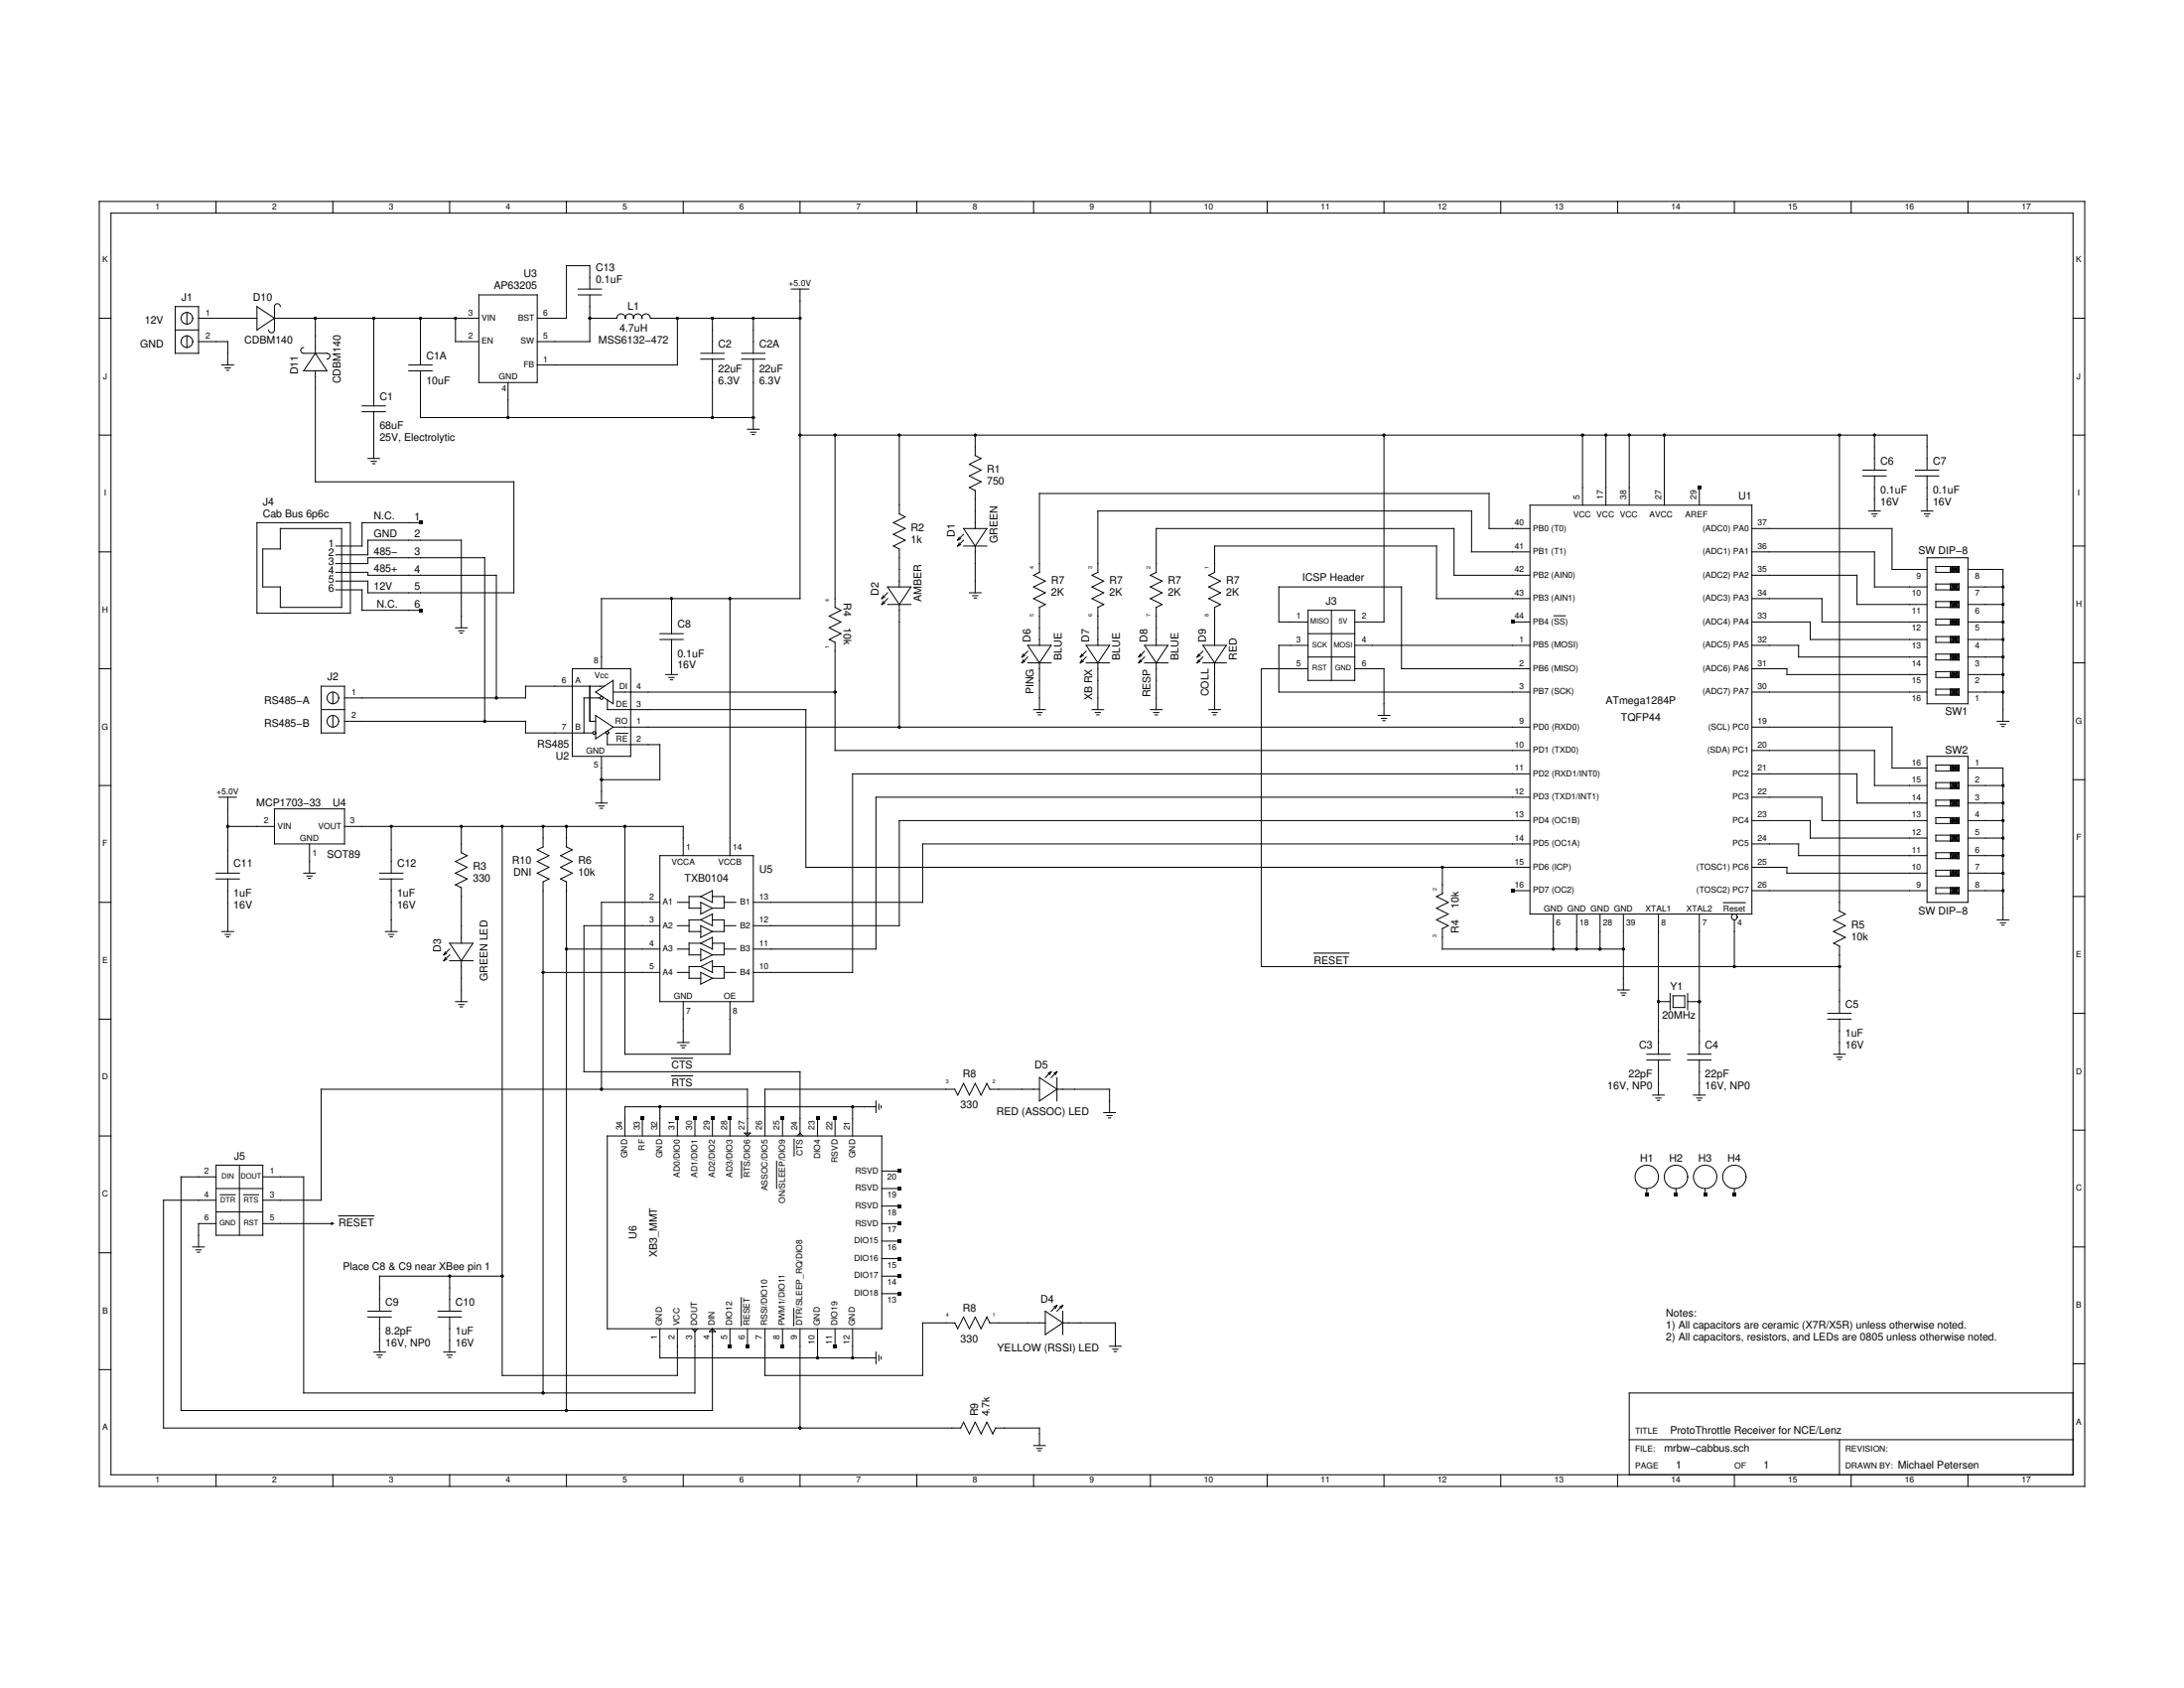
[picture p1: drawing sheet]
<svg xmlns="http://www.w3.org/2000/svg" width="279mm" height="216mm" viewBox="0 0 279 216" stroke-linecap="round" stroke-linejoin="round" font-family="sans-serif">
<g fill="none" stroke="#000" stroke-width=".13">
<path d="M12.7 25.8h254v164.3h-254zM14.2 27.3h251v161.3h-251zM22.4 39.2h3v6h-3zM23.9 40v1.5M27.6 25.8v1.5M32.9 39.2l2.2 1.5-2.2 1.5zM35.9 39.2a.37 .37 0 0 0-.4-.4 .37 .37 0 0 0-.4 .4v3a.37 .37 0 0 1-.4 .4 .37 .37 0 0 1-.3-.4M42.6 25.8v1.5M57.5 25.8v1.5M61.3 37.7h7.4v11.2h-7.4zM72.5 25.8v1.5M74 37h2.9"/>
<path d="M74 37.7h2.9M75.5 37v-3h-3v6.7h-3.8M75.5 37.7v6h-6.8M87.4 25.8v1.5M101.2 37h2.3M102.3 37v39.6h-25.4v8.9M102.3 25.8v1.5M117.3 25.8v1.5M132.2 25.8v1.5M147.2 25.8v1.5M162.1 25.8v1.5M177.1 25.8v1.5"/>
<path d="M192 25.8v1.5M206.9 25.8v1.5M221.9 25.8v1.5M236.8 25.8v1.5M251.8 25.8v1.5M12.7 55.6h1.5M12.7 40.7h1.5M22.4 42.2h3M23.9 42.9v1.5M25.4 40.7h7.5M25.4 43.7h3.7v3M28.4 46.7h1.5"/>
<path d="M28.8 47.1h.7M29 47.4h.3M35.1 40.7h26.2M38.8 44.4a.37 .37 0 0 0-.3 .4 .37 .37 0 0 0 .3 .4h3a.37 .37 0 0 1 .4 .4 .37 .37 0 0 1-.4 .3M40.3 47.4v14.2h25.4v14.2h-18.6v-1.5h-4.1M40.3 40.7v4.5M40.3 45.2l1.5 2.2h-3zM46.3 51.9h3M46.3 52.7h3M47.1 58.6h1.5M47.5 59h.6M47.7 59.3h.3"/>
<path d="M47.8 40.7v11.2M47.8 52.7v5.9M52.3 46.7h3M52.3 47.4h3M53.8 47.4v6h42.6M53.8 40.7v6M58.3 40.7v3h3M65 48.9v4.5M75.5 40.7h3.4a.55 .55 0 0 1 .6-.6 .55 .55 0 0 1 .5 .6 .53 .53 0 0 1 .5-.6 .53 .53 0 0 1 .6 .6 .53 .53 0 0 1 .5-.6 .53 .53 0 0 1 .5 .6 .55 .55 0 0 1 .5-.6 .55 .55 0 0 1 .6 .6h19.1M86.7 40.7v6h-18M89.6 45.2h3M89.6 45.9h3"/>
<path d="M91.1 40.7v4.5M91.1 45.9v7.5M94.9 45.2h3M94.9 45.9h3M95.6 54.9h1.5M96 55.3h.7M96.2 55.6h.3M96.4 40.7v4.5M96.4 45.9v9M102.3 55.6h144.2v4.5M106.8 55.6v22.1l.8 .4-1.5 .7 1.5 .8-1.5 .7 1.5 .7-1.5 .8 .7 .4v13.8h88.9M115 55.6v10.1l.8 .4-1.5 .8 1.5 .7-1.5 .7 1.5 .8-1.5 .7 .7 .4"/>
<path d="M124.8 55.6v2.7l.7 .3-1.5 .8 1.5 .7-1.5 .8 1.5 .7-1.5 .8 .8 .3v4.9M177.1 55.6v24h-3.8M202.5 55.6v9M205.4 55.6v9M208.4 55.6v9M212.9 55.6v9M235.3 55.6v60.9l.8 .4-1.5 .8 1.5 .7-1.5 .7 1.5 .8-1.5 .7 .7 .4M239.8 55.6v4.5M265.2 55.6h1.5M265.2 40.7h1.5M12.7 70.6h1.5M32.9 66.9h11.9v11.5h-11.9z"/>
<path d="M35.9 67.6h7.8v10.1h-7.8v-2.6h-2.3v-4.9h2.3zM43 71h4.1v-1.9h11.9v11.2M43 73.2h4.1v.4h16.4v15.7M43 72.1h4.1v-.8h14.9v21M43 75.4h3.3v2.7h7.5M53.8 66.9h-7.5v2.9h-3.3M85.9 76.6v4.4M93.4 76.6v32.8M113 76.9l-.2 .4M113 76.2l-.2 .4M113.2 77.1l-.4 .2M113.2 76.4l-.4 .2"/>
<path d="M113.6 75.1h2.9l-1.5 2.2zM113.6 77.3h2.9M113.6 75.8l-.8 .8M113.6 76.6l-.8 .7M115 70.2v4.9M115 77.3v15.7M122.7 69.5l-.2 .3M122.7 68.7l-.2 .4M122.9 69.7l-.4 .1M122.9 68.9l-.4 .2M123.3 69.8h3M123.3 67.6h3l-1.5 2.2z"/>
<path d="M123.3 68.3l-.8 .8M123.3 69.1l-.8 .7M124 75.8h1.5M124.4 76.2h.7M124.6 76.5h.3M124.8 69.8v6M132.2 73.6l1.5 .7-1.5 .8 1.5 .7-1.5 .8 1.5 .7-.7 .4v4.8M139.7 73.6l1.5 .7-1.5 .8 1.5 .7-1.5 .8 1.5 .7-.8 .4v4.8M147.2 73.6l1.5 .7-1.5 .8 1.5 .7-1.5 .8 1.5 .7-.8 .4v4.8M154.6 73.6l.8-.4v-3.4h28.4v6.8h11.9M154.6 73.6l1.5 .7-1.5 .8 1.5 .7-1.5 .8 1.5 .7-.7 .4v4.8M167.3 79.6h-3.7v-4.5h15.7v10.4h16.4"/>
<path d="M167.3 78.1h6v8.9h-6zM170.3 78.1v8.9M193.5 79.6h2.2M195.7 70.6h-7.4v-5.2h-47.9v7.8l-.7 .4M195.7 73.6h-9.7v-6h-38.1v5.6l-.7 .4M195.7 67.6h-5.2v-4.5h-57.5v10.1l-.8 .4M195.7 64.6h28.4v52.3h-28.4zM198.8 78.8h1.4M217.4 62.4v2.2M224.1 70.6h15.7v4.5h6.7M224.1 73.6h13.5v3.7h8.9M224.1 76.6h9v3h13.4"/>
<path d="M224.1 79.6h7.5v2.2h14.9M224.1 67.6h17.9v5.2h4.5M238.3 60.1h3M238.3 60.9h3M239.1 65.4h1.5M239.5 65.7h.6M239.7 66h.3M239.8 60.9v4.5M245 60.1h3M245 60.9h3M245.8 65.4h1.5M246.2 65.7h.7"/>
<path d="M246.4 66h.3M246.5 71.3h5.3v18.7h-5.3zM246.5 60.9v4.5M249.5 75.1h1.1M249.5 77.3h1.1M249.5 79.6h1.1M249.5 72.8h1.1M249.5 79.4l1.1 .3M249.5 77.1l1.1 .4M249.5 74.9l1.1 .4M249.5 72.6l1.1 .4M249.7 79.2l.8 .7"/>
<path d="M249.7 76.9l.8 .8M249.7 74.7l.8 .7M249.7 72.5l.8 .7M249.9 79.2l.4 .7M249.9 76.9l.4 .8M249.9 74.7l.4 .7M249.9 72.5l.4 .7M250.1 72.5v.7M250.1 74.7v.7M250.1 76.9v.8M250.1 79.2v.7M250.3 79.2l-.4 .7"/>
<path d="M250.3 76.9l-.4 .8M250.3 74.7l-.4 .7M250.3 72.5l-.4 .7M250.5 79.2l-.8 .7M250.5 76.9l-.8 .8M250.5 74.7l-.8 .7M250.5 72.5l-.8 .7M250.6 76.9h-2.9v.8h2.9M250.6 72.5h-2.9v.7h2.9M250.6 74.7h-2.9v.7h2.9M250.6 72.5v.7M250.6 74.7v.7"/>
<path d="M250.6 76.9v.8M250.6 79.2v.7M250.6 79.2h-2.9v.7h2.9M250.6 72.5l-1.1 .7v-.7l1.1 .7M250.6 74.7l-1.1 .7v-.7l1.1 .7M250.6 76.9l-1.1 .8v-.8l1.1 .8M250.6 79.2l-1.1 .7v-.7l1.1 .7M250.6 79.4l-1.1 .3M250.6 77.1l-1.1 .4M250.6 74.9l-1.1 .4M250.6 72.6l-1.1 .4M251.8 75.1h4.4"/>
<path d="M251.8 77.3h4.4M251.8 79.6h4.4M251.8 72.8h4.4v19.5M265.2 69.8h1.5M12.7 85.5h1.5M41.1 87.8h3v5.9h-3zM41.1 90.8h3M42.6 88.5v1.5M42.6 91.5v1.5M44.1 92.3h23.1v1.4h8.6M58.3 80.3h1.5M58.7 80.7h.7"/>
<path d="M58.9 81h.3M73.2 85.5h7.5v11.2h-7.5zM75.5 87.8v4.5h.7M76.2 88.5l2.2-1.5v3zM76.2 91.5l2.2 1.5-2.2 1.5zM76.8 89.3h-2.1v4.4M76.9 96.7v6M77.3 87.8h-10.1v1.5h-23.1M77.7 93.9v1.3h6.7v4.5h-7.5M77.7 89.5v1.3h25.4v20.1h92.6M78.4 88.5h28.4M78.4 93h117.3"/>
<path d="M78.8 93.8h1.5M84.4 81h3M84.4 81.8h3M85.2 86.3h1.5M85.6 86.7h.6M85.8 87h.3M85.9 81.8v4.5M130.9 84.4l-.2 .4M130.9 83.7l-.2 .3M131.1 84.6l-.4 .2M131.1 83.8l-.4 .2M131.5 82.5h3l-1.5 2.3z"/>
<path d="M131.5 84.8h3M131.5 83.3l-.8 .7M131.5 84l-.8 .8M132.2 90.8h1.5M132.6 91.1h.7M132.8 91.4h.3M133 84.8v6M138.4 84.4l-.2 .4M138.4 83.7l-.2 .3M138.6 84.6l-.4 .2M138.6 83.8l-.4 .2M139 82.5h2.9l-1.5 2.3z"/>
<path d="M139 84.8h2.9M139 83.3l-.8 .7M139 84l-.8 .8M139.7 90.8h1.5M140.1 91.1h.7M140.3 91.4h.3M140.4 84.8v6M145.9 84.4l-.2 .4M145.9 83.7l-.2 .3M146.1 84.6l-.4 .2M146.1 83.8l-.4 .2M146.4 82.5h3l-1.5 2.3z"/>
<path d="M146.4 84.8h3M146.4 83.3l-.7 .7M146.4 84l-.7 .8M147.2 90.8h1.5M147.6 91.1h.7M147.8 91.4h.3M147.9 84.8v6M153.3 84.4l-.2 .4M153.3 83.7l-.2 .3M153.5 84.6l-.4 .2M153.5 83.8l-.4 .2M153.9 82.5h3l-1.5 2.3z"/>
<path d="M153.9 84.8h3M153.9 83.3l-.8 .7M153.9 84l-.8 .8M154.6 90.8h1.5M155.1 91.1h.6M155.2 91.4h.3M155.4 84.8v6M167.3 82.5h-3.7v6h32.1M167.3 85.5h-5.9v38.1h73.9M167.3 81h6M167.3 84h6M173.3 85.5h3.8v6"/>
<path d="M173.3 82.5h22.4M176.3 91.5h1.5M176.7 91.9h.7M176.9 92.2h.3M195.7 99h-86.6v25.4h-12.7M224.1 88.5h22.4M224.1 93h17.9v5.2h4.5M224.1 85.5h4.5v.8h17.9M224.1 96h15.7v4.5h6.7M224.1 99h13.5v3.7h8.9M224.1 82.5h6v1.5h16.4M246.5 96.7h5.3v18.7h-5.3z"/>
<path d="M249.5 88.5h1.1M249.5 81.8h1.1M249.5 86.3h1.1M249.5 84h1.1M249.5 88.3l1.1 .4M249.5 86.1l1.1 .4M249.5 83.8l1.1 .4M249.5 81.6l1.1 .4M249.5 98.2h1.1M249.5 98l1.1 .4M249.7 88.1l.8 .8M249.7 85.9l.8 .8"/>
<path d="M249.7 83.7l.8 .7M249.7 81.4l.8 .8M249.7 97.9l.8 .7M249.9 88.1l.4 .8M249.9 85.9l.4 .8M249.9 83.7l.4 .7M249.9 81.4l.4 .8M249.9 97.9l.4 .7M250.1 81.4v.8M250.1 83.7v.7M250.1 85.9v.8M250.1 88.1v.8"/>
<path d="M250.1 97.9v.7M250.3 88.1l-.4 .8M250.3 85.9l-.4 .8M250.3 83.7l-.4 .7M250.3 81.4l-.4 .8M250.3 97.9l-.4 .7M250.5 88.1l-.8 .8M250.5 85.9l-.8 .8M250.5 83.7l-.8 .7M250.5 81.4l-.8 .8M250.5 97.9l-.8 .7M250.6 85.9h-2.9v.8h2.9"/>
<path d="M250.6 88.1h-2.9v.8h2.9M250.6 81.4v.8M250.6 83.7v.7M250.6 85.9v.8M250.6 88.1v.8M250.6 97.9v.7M250.6 81.4h-2.9v.8h2.9M250.6 83.7h-2.9v.7h2.9M250.6 97.9h-2.9v.7h2.9M250.6 81.4l-1.1 .8v-.8l1.1 .8M250.6 83.7l-1.1 .7v-.7l1.1 .7M250.6 85.9l-1.1 .8v-.8l1.1 .8"/>
<path d="M250.6 88.1l-1.1 .8v-.8l1.1 .8M250.6 97.9l-1.1 .7v-.7l1.1 .7M250.6 88.3l-1.1 .4M250.6 86.1l-1.1 .4M250.6 83.8l-1.1 .4M250.6 81.6l-1.1 .4M250.6 98l-1.1 .4M251.8 88.5h4.4M251.8 81.8h4.4M251.8 86.3h4.4M251.8 98.2h4.4v19.5M251.8 84h4.4"/>
<path d="M255.5 92.3h1.5M255.9 92.6h.7M256.1 92.9h.3M265.2 99.7h1.5M265.2 84.8h1.5M12.7 100.5h1.5M12.7 115.4h1.5M27.6 111.7h3M27.6 112.4h3M28 102h2.3M28.4 119.1h1.5M28.8 119.5h.7"/>
<path d="M29 119.8h.3M29.1 105.7h6M29.1 102v9.7M29.1 112.4v6.7M35.1 103.5h9v4.4h-9zM38.8 111.7h1.5M39.3 112.1h.6M39.4 112.4h.3M39.6 107.9v3.8M44.1 105.7h43.3v3.7M48.6 111.7h2.9M48.6 112.4h2.9"/>
<path d="M49.3 119.1h1.5M49.7 119.5h.7M49.9 119.8h.3M50.1 105.7v6M50.1 112.4v6.7M59 105.7v3.4l.8 .3-1.5 .8 1.5 .7-1.5 .8 1.5 .7-1.5 .8 .7 .3v7.1M64.2 105.7v70.2h22.5v-6M69.5 105.7v2.6l-.8 .4 1.5 .7-1.5 .8 1.5 .7-1.5 .8 1.5 .7-.7 .4M69.5 112.8v65.4M72.5 105.7v2.6l.7 .4-1.5 .7 1.5 .8-1.5 .7 1.5 .8-1.5 .7 .8 .4M72.5 112.8v67.6M76.2 102.7h1.5"/>
<path d="M76.6 103.1h.7M76.8 103.4h.3M79.9 105.7v29.1h13.5v-6.7M84.4 115.4h-7.5v23.9M84.4 118.4h-9.7v18.7h27.6v8.2M84.4 109.4h12v18.7h-12zM86.7 115.4h1.5M86.7 118.4h1.5M89.6 117.7h-1.4v1.4h1.4M89.6 114.7h-1.4v1.5h1.4M89.6 115.4l1.5 .8-1.5 .7zM89.6 118.4l1.5 .7-1.5 .8z"/>
<path d="M89.6 114.7l1.5-.8v1.5zM89.6 117.7l1.5-.8v1.5zM91.1 117.7h1.5v1.4h-1.5M91.1 114.7h1.5v1.5h-1.5M92.6 115.4h1.5M92.6 118.4h1.5M184.5 110.9v3.4l-.7 .4 1.5 .7-1.5 .8 1.5 .7-1.5 .8 1.5 .7-.8 .4v2.6h23.2M193.5 113.9h2.2M195.7 102h-83.6v19.4h-15.7M195.7 105h-80.7v13.4h-18.6M195.7 107.9h-77.7v7.5h-21.6M198.7 116.9v4.5"/>
<path d="M201.7 116.9v4.5M204.7 116.9v4.5M207.7 116.9v9.7M212.2 116.9v17.9M217.4 116.9v17.9M220.5 115.5h2.8M221.9 117.7v5.9M224.1 110.9h4.5v.8h17.9M224.1 102h9v3h13.4M224.1 105h7.5v2.2h14.9M224.1 107.9h6v1.5h16.4M224.1 113.9h22.4"/>
<path d="M249.5 102.7h1.1M249.5 100.5h1.1M249.5 105h1.1M249.5 111.7h1.1M249.5 109.4h1.1M249.5 113.9h1.1M249.5 107.2h1.1M249.5 100.3l1.1 .4M249.5 102.5l1.1 .4M249.5 104.8l1.1 .3M249.5 107l1.1 .4M249.5 109.2l1.1 .4"/>
<path d="M249.5 111.5l1.1 .4M249.5 113.7l1.1 .4M249.7 100.1l.8 .7M249.7 102.3l.8 .8M249.7 104.6l.8 .7M249.7 106.8l.8 .8M249.7 109.1l.8 .7M249.7 111.3l.8 .8M249.7 113.5l.8 .8M249.9 100.1l.4 .7M249.9 102.3l.4 .8M249.9 104.6l.4 .7"/>
<path d="M249.9 106.8l.4 .8M249.9 109.1l.4 .7M249.9 111.3l.4 .8M249.9 113.5l.4 .8M250.1 100.1v.7M250.1 102.3v.8M250.1 104.6v.7M250.1 106.8v.8M250.1 109.1v.7M250.1 111.3v.8M250.1 113.5v.8M250.3 100.1l-.4 .7"/>
<path d="M250.3 102.3l-.4 .8M250.3 104.6l-.4 .7M250.3 106.8l-.4 .8M250.3 109.1l-.4 .7M250.3 111.3l-.4 .8M250.3 113.5l-.4 .8M250.5 100.1l-.8 .7M250.5 102.3l-.8 .8M250.5 104.6l-.8 .7M250.5 106.8l-.8 .8M250.5 109.1l-.8 .7M250.5 111.3l-.8 .8"/>
<path d="M250.5 113.5l-.8 .8M250.6 102.3h-2.9v.8h2.9M250.6 111.3h-2.9v.8h2.9M250.6 100.1v.7M250.6 102.3v.8M250.6 104.6v.7M250.6 106.8v.8M250.6 109.1v.7M250.6 111.3v.8M250.6 113.5v.8M250.6 100.1h-2.9v.7h2.9M250.6 104.6h-2.9v.7h2.9"/>
<path d="M250.6 106.8h-2.9v.8h2.9M250.6 109.1h-2.9v.7h2.9M250.6 113.5h-2.9v.8h2.9M250.6 100.1l-1.1 .7v-.7l1.1 .7M250.6 102.3l-1.1 .8v-.8l1.1 .8M250.6 104.6l-1.1 .7v-.7l1.1 .7M250.6 106.8l-1.1 .8v-.8l1.1 .8M250.6 109.1l-1.1 .7v-.7l1.1 .7M250.6 111.3l-1.1 .8v-.8l1.1 .8M250.6 113.5l-1.1 .8v-.8l1.1 .8M250.6 100.3l-1.1 .4M250.6 102.5l-1.1 .4"/>
<path d="M250.6 104.8l-1.1 .3M250.6 107l-1.1 .4M250.6 109.2l-1.1 .4M250.6 111.5l-1.1 .4M250.6 113.7l-1.1 .4M251.8 102.7h4.4M251.8 100.5h4.4M251.8 105h4.4M251.8 111.7h4.4M251.8 109.4h4.4M251.8 113.9h4.4M251.8 107.2h4.4"/>
<path d="M255.5 117.7h1.5M255.9 118h.7M256.1 118.3h.3M265.2 114.7h1.5M12.7 130.4h1.5M57 122.5l-.2 .4M57 121.8l-.2 .3M57.2 122.7l-.4 .2M57.2 121.9l-.4 .2M57.5 120.6h3l-1.5 2.3zM57.5 122.9h3M57.5 121.4l-.7 .7"/>
<path d="M57.5 122.1l-.7 .8M58.3 128.1h1.5M58.7 128.5h.7M58.9 128.8h.3M59 122.9v5.2M69.5 124.4h14.9M72.5 121.4h11.9M85.9 135.4h2.7M85.9 137.6h2.7M86.7 121.4h1.5M86.7 133.3h1.5M86.7 124.4h1.5"/>
<path d="M87.1 133.7h.6M87.3 134h.3M87.4 128.1v5.2M89.6 123.6h-1.4v1.5h1.4M89.6 120.6h-1.4v1.5h1.4M89.6 121.4l1.5 .7-1.5 .8zM89.6 124.4l1.5 .7-1.5 .8zM89.6 120.6l1.5-.7v1.5zM89.6 123.6l1.5-.7v1.5zM91.1 123.6h1.5v1.5h-1.5M91.1 120.6h1.5v1.5h-1.5M92.6 121.4h1.5"/>
<path d="M92.6 124.4h1.5M133 137.8l2.2 1.5-2.2 1.5zM133 139.3h-6.4l-.3-.7-.8 1.5-.7-1.5-.8 1.5-.7-1.5-.8 1.5-.4-.8h-24.2v6M134.5 137.1l-.8 .7M134.5 137.1l-.2 .4M134.5 137.1l-.4 .2M135.2 137.8v3M135.2 139.3h6.7v3M135.2 137.1l-.7 .7M135.2 137.1l-.2 .4M135.2 137.1l-.4 .2M168.1 121.9h4.5"/>
<path d="M206.9 126.6h1.5M207.3 127h.7M207.5 127.3h.3M210.7 134.8h3M210.7 135.6h3M212.2 128.1h1.5M212.2 135.6v4.5M213.7 127.1v2.1M214 127.4h1.5v1.5h-1.5zM215.9 128.1h1.5M215.9 127.1v2.1M215.9 134.8h3"/>
<path d="M215.9 135.6h3M217.4 135.6v4.5M233.8 129.6h3M233.8 130.4h3M234.6 134.8h1.5M235 135.2h.7M235.2 135.5h.3M235.3 121v8.6M235.3 130.4v4.4M265.2 129.6h1.5M12.7 145.3h1.5M24.7 159.5h1.4"/>
<path d="M25.1 159.9h.6M27.6 150.5h-4.4v29.9h67.9v-10.5M27.6 149h6v9h-6zM27.6 156.5h-2.2v3M27.6 152h6M27.6 153.5h-6.7v29.1h102l.4-.7 .7 1.5 .8-1.5 .7 1.5 .8-1.5 .7 1.5 .4-.8M27.6 155h6M28.2 152.8h1.9M30.6 149v9M31.2 152.8h1.9M33.6 150.5h5.2v27.7h50.1v-8.3M33.6 156.5h9"/>
<path d="M43.3 155.5h4.5M77.7 145.3h35.1v24.6h-35.1zM82.2 143.1v2.2M84.4 141.6v3.7M86.7 143.1v2.2M88.9 143.1v2.2M91.1 143.1v2.2M93.4 143.1v2.2M94.9 148.5v2.2M95.3 144.9h.7l-.4 .4zM95.6 145.3v-6h-54.5v14.2h-7.5M99.3 148.5v3.5"/>
<path d="M100.1 143.1v2.2M101.6 145.7v2.2M102 145.3l.3-.4 .4 .4M104.6 143.1v2.2M106.8 143.1v2.2M109.1 141.6v3.7M112.1 140.8v1.5M112.1 141.6h-32.2v3.7M112.4 141.2v.7M112.7 141.4v.3M112.8 158.7h2.2M112.8 156.5h2.2"/>
<path d="M112.8 154.3h2.2M112.8 152h2.2M112.8 149.8h2.2M141.2 142.3h1.5M141.6 142.7h.7M141.8 143h.3M210.7 152v.8M211.4 140.1h1.5M211.8 140.4h.7M212 140.7h.3M214.4 152v.8M216.6 140.1h1.5"/>
<path d="M217.1 140.4h.6M217.2 140.7h.3M218.1 152v.8M221.9 152v.8M265.2 144.5h1.5M265.2 159.5h1.5M12.7 160.2h1.5M12.7 175.2h1.5M25.3 160.2h.2M47.1 167.7h3M47.1 168.5h3M47.8 172.9h1.5"/>
<path d="M48.2 173.3h.7M48.4 173.6h.3M48.6 168.5v4.4M56 167.7h3M56 168.5h3M56.8 172.9h1.5M57.2 173.3h.7M57.4 173.6h.3M57.5 163.2v4.5M57.5 168.5v4.4M64.2 163.2h-15.6v4.5M84.4 169.9v3.8h27.7"/>
<path d="M88.5 169.9l.4 .4 .4-.4M91.1 169.9l.4 .4h-.7zM93.4 169.9v2.3M94.8 166v3.6M95.6 169.9v2.3M100.1 169.9v2.3M101.6 167.4v2.2M102.3 169.9v12.7M104.6 169.9v3.8M106.8 169.9v2.3M109.1 169.9v3.8M112.1 172.9v1.5"/>
<path d="M112.4 173.3v.7M112.7 173.5v.3M112.8 165.5h2.2M112.8 163.2h2.2M112.8 161h2.2M133.7 169.2h-7.1l-.3-.7-.8 1.4-.7-1.4-.8 1.4-.7-1.4-.8 1.4-.4-.7h-4.1v6.7h-20.1v-6M133.7 167.7l2.3 1.5-2.3 1.5zM135.2 167l-.7 .7M135.2 167l-.2 .3M135.2 167l-.4 .1M136 167.7v3M136 169.2h6.7v3"/>
<path d="M136 167l-.8 .7M136 167l-.2 .3M136 167l-.4 .1M141.9 172.2h1.5M142.4 172.6h.6M142.5 172.9h.3M265.2 178.2h-56.8v10.4M265.2 174.4h1.5M27.6 188.6v1.5M42.6 188.6v1.5M57.5 188.6v1.5M72.5 188.6v1.5"/>
<path d="M87.4 188.6v1.5M102.3 188.6v1.5M117.3 188.6v1.5M127.4 182.6h5.6v2.3M132.2 188.6v1.5M132.2 184.9h1.5M132.6 185.3h.7M132.8 185.6h.3M147.2 188.6v1.5M162.1 188.6v1.5M177.1 188.6v1.5M192 188.6v1.5"/>
<path d="M206.9 188.6v1.5M208.4 184.1h56.8M221.9 188.6v1.5M235.3 184.1v4.5M236.8 188.6v1.5M251.8 188.6v1.5"/>
<circle cx="23.9" cy="40.7" r=".75"/>
<circle cx="23.9" cy="43.7" r=".75"/>
<circle cx="42.6" cy="92.3" r=".75"/>
<circle cx="42.6" cy="89.3" r=".75"/>
<circle cx="76" cy="93.7" r=".19"/>
<circle cx="76.9" cy="89.3" r=".19"/>
<circle cx="77.7" cy="93.7" r=".19"/>
<circle cx="221.9" cy="117.3" r=".37"/>
<circle cx="210.7" cy="150.5" r="1.49"/>
<circle cx="214.4" cy="150.5" r="1.49"/>
<circle cx="218.1" cy="150.5" r="1.49"/>
<circle cx="221.9" cy="150.5" r="1.49"/>
</g>
<g fill="#000">
<path d="M53.6 66.6h.4v.5h-.4zM53.6 77.8h.4v.5h-.4zM193.3 79.3h.4v.5h-.4zM217.2 62.1h.4v.5h-.4zM193.3 113.7h.4v.4h-.4zM42.4 156.3l.4 .2-.4 .2zM82 142.8h.4v.5h-.4zM86.4 142.8h.5v.5h-.5zM88.7 142.8h.4v.5h-.4zM90.9 142.8h.5v.5h-.5zM93.2 142.8h.4v.5h-.4zM99.9 142.8h.4v.5h-.4z"/>
<path d="M104.4 142.8h.4v.5h-.4zM106.6 142.8h.5v.5h-.5zM114.8 158.5h.5v.5h-.5zM114.8 156.3h.5v.4h-.5zM114.8 154h.5v.5h-.5zM114.8 151.8h.5v.4h-.5zM114.8 149.6h.5v.4h-.5zM210.4 152.5h.5v.5h-.5zM214.2 152.5h.4v.5h-.4zM217.9 152.5h.5v.5h-.5zM221.7 152.5h.4v.5h-.4zM93.2 172h.4v.4h-.4z"/>
<path d="M95.4 172h.4v.4h-.4zM99.9 172h.4v.4h-.4zM106.6 172h.5v.4h-.5zM114.8 165.2h.5v.5h-.5zM114.8 163h.5v.4h-.5zM114.8 160.8h.5v.4h-.5z"/>
<circle cx="40.3" cy="40.7" r=".19"/>
<circle cx="47.8" cy="40.7" r=".19"/>
<circle cx="53.8" cy="40.7" r=".19"/>
<circle cx="58.3" cy="40.7" r=".19"/>
<circle cx="65" cy="53.4" r=".19"/>
<circle cx="75.5" cy="40.7" r=".19"/>
<circle cx="86.7" cy="40.7" r=".19"/>
<circle cx="91.1" cy="53.4" r=".19"/>
<circle cx="91.1" cy="40.7" r=".19"/>
<circle cx="96.4" cy="40.7" r=".19"/>
<circle cx="96.4" cy="53.4" r=".19"/>
<circle cx="102.3" cy="40.7" r=".19"/>
<circle cx="102.3" cy="55.6" r=".19"/>
<circle cx="106.8" cy="55.6" r=".19"/>
<circle cx="115" cy="55.6" r=".19"/>
<circle cx="124.8" cy="55.6" r=".19"/>
<circle cx="177.1" cy="55.6" r=".19"/>
<circle cx="202.5" cy="55.6" r=".19"/>
<circle cx="205.4" cy="55.6" r=".19"/>
<circle cx="208.4" cy="55.6" r=".19"/>
<circle cx="212.9" cy="55.6" r=".19"/>
<circle cx="235.3" cy="55.6" r=".19"/>
<circle cx="239.8" cy="55.6" r=".19"/>
<circle cx="85.9" cy="76.6" r=".19"/>
<circle cx="93.4" cy="76.6" r=".19"/>
<circle cx="256.2" cy="77.3" r=".19"/>
<circle cx="256.2" cy="75.1" r=".19"/>
<circle cx="256.2" cy="79.6" r=".19"/>
<circle cx="62" cy="92.3" r=".19"/>
<circle cx="63.5" cy="89.3" r=".19"/>
<circle cx="76.9" cy="99.7" r=".19"/>
<circle cx="106.8" cy="88.5" r=".19"/>
<circle cx="115" cy="93" r=".19"/>
<circle cx="256.2" cy="88.5" r=".19"/>
<circle cx="256.2" cy="81.8" r=".19"/>
<circle cx="256.2" cy="86.3" r=".19"/>
<circle cx="256.2" cy="84" r=".19"/>
<circle cx="29.1" cy="105.7" r=".19"/>
<circle cx="50.1" cy="105.7" r=".19"/>
<circle cx="59" cy="105.7" r=".19"/>
<circle cx="64.2" cy="105.7" r=".19"/>
<circle cx="69.5" cy="105.7" r=".19"/>
<circle cx="72.5" cy="105.7" r=".19"/>
<circle cx="79.9" cy="105.7" r=".19"/>
<circle cx="184.5" cy="110.9" r=".19"/>
<circle cx="256.2" cy="113.9" r=".19"/>
<circle cx="256.2" cy="102.7" r=".19"/>
<circle cx="256.2" cy="109.4" r=".19"/>
<circle cx="256.2" cy="105" r=".19"/>
<circle cx="256.2" cy="111.7" r=".19"/>
<circle cx="256.2" cy="100.5" r=".19"/>
<circle cx="256.2" cy="107.2" r=".19"/>
<circle cx="69.5" cy="124.4" r=".19"/>
<circle cx="72.5" cy="121.4" r=".19"/>
<circle cx="76.9" cy="139.3" r=".19"/>
<circle cx="198.7" cy="121.4" r=".19"/>
<circle cx="201.7" cy="121.4" r=".19"/>
<circle cx="204.7" cy="121.4" r=".19"/>
<circle cx="207.7" cy="121.4" r=".19"/>
<circle cx="212.2" cy="128.1" r=".19"/>
<circle cx="217.4" cy="128.1" r=".19"/>
<circle cx="221.9" cy="123.6" r=".19"/>
<circle cx="235.3" cy="123.6" r=".19"/>
<circle cx="84.4" cy="141.6" r=".19"/>
<circle cx="109.1" cy="141.6" r=".19"/>
<circle cx="57.5" cy="163.2" r=".19"/>
<circle cx="64.2" cy="163.2" r=".19"/>
<circle cx="69.5" cy="178.2" r=".19"/>
<circle cx="104.6" cy="173.7" r=".19"/>
<circle cx="109.1" cy="173.7" r=".19"/>
<circle cx="72.5" cy="180.4" r=".19"/>
<circle cx="102.3" cy="182.6" r=".19"/>
</g>
<g font-size="1.3">
<text x="67" y="35.5">U3</text>
<text x="76.2" y="34.7">C13</text>
<text x="18.5" y="41.5">12V</text>
<text x="23.2" y="38.5">J1</text>
<text x="32.4" y="38.5">D10</text>
<text x="63.2" y="37">AP63205</text>
<text x="76.2" y="36.2">0.1uF</text>
<text x="80.3" y="39.6">L1</text>
<text x="17.9" y="44.4">GND</text>
<text x="31.3" y="43.9">CDBM140</text>
<text x="38.1" y="47.9" transform="rotate(-90 38.1 47.9)">D11</text>
<text x="54.5" y="45.9">C1A</text>
<text x="76.6" y="43.9">MSS6132−472</text>
<text x="79.3" y="42.4">4.7uH</text>
<text x="91.9" y="44.4">C2</text>
<text x="91.9" y="47.7">22uF</text>
<text x="97.1" y="44.4">C2A</text>
<text x="97.1" y="47.7">22uF</text>
<text x="43.6" y="49" transform="rotate(-90 43.6 49)">CDBM140</text>
<text x="48.6" y="51.2">C1</text>
<text x="54.5" y="49.2">10uF</text>
<text x="91.9" y="49.2">6.3V</text>
<text x="97.1" y="49.2">6.3V</text>
<text x="48.6" y="54.9">68uF</text>
<text x="48.6" y="56.4">25V, Electrolytic</text>
<text x="240.6" y="59.4">C6</text>
<text x="247.3" y="59.4">C7</text>
<text x="33.6" y="64.6">J4</text>
<text x="126.3" y="60.5">R1</text>
<text x="126.3" y="62">750</text>
<text x="222.4" y="63.9">U1</text>
<text x="240.6" y="63.1">0.1uF</text>
<text x="240.6" y="64.6">16V</text>
<text x="247.3" y="63.1">0.1uF</text>
<text x="247.3" y="64.6">16V</text>
<text x="33.6" y="66.1">Cab Bus 6p6c</text>
<text x="42" y="70">1</text>
<text x="42" y="71.1">2</text>
<text x="47.8" y="66.5">N.C.</text>
<text x="47.8" y="68.7">GND</text>
<text x="47.8" y="71">485−</text>
<text x="53" y="66.5">1</text>
<text x="53" y="68.8">2</text>
<text x="53" y="71">3</text>
<text x="116.5" y="68">R2</text>
<text x="116.5" y="69.4">1k</text>
<text x="122.1" y="68.7" transform="rotate(-90 122.1 68.7)">D1</text>
<text x="127.6" y="69.5" transform="rotate(-90 127.6 69.5)">GREEN</text>
<text x="245.4" y="70.8">SW DIP−8</text>
<text x="42" y="72.3">3</text>
<text x="42" y="73.4">4</text>
<text x="42" y="74.5">5</text>
<text x="42" y="75.6">6</text>
<text x="47.8" y="73.2">485+</text>
<text x="47.8" y="75.4">12V</text>
<text x="48.2" y="77.7">N.C.</text>
<text x="53" y="73.2">4</text>
<text x="53" y="75.5">5</text>
<text x="53" y="77.7">6</text>
<text x="107.9" y="77.1" transform="rotate(90 107.9 77.1)">R4</text>
<text x="112.4" y="76.2" transform="rotate(-90 112.4 76.2)">D2</text>
<text x="117.9" y="76.9" transform="rotate(-90 117.9 76.9)">AMBER</text>
<text x="134.5" y="76.2">2K</text>
<text x="134.5" y="74.7">R7</text>
<text x="141.9" y="76.2">2K</text>
<text x="141.9" y="74.7">R7</text>
<text x="149.4" y="76.2">2K</text>
<text x="149.4" y="74.7">R7</text>
<text x="156.9" y="76.2">2K</text>
<text x="156.9" y="74.7">R7</text>
<text x="166.6" y="74.3">ICSP Header</text>
<text x="169.6" y="77.3">J3</text>
<text x="86.7" y="80.3">C8</text>
<text x="107.9" y="80.3" transform="rotate(90 107.9 80.3)">10k</text>
<text x="131.9" y="82.2" transform="rotate(-90 131.9 82.2)">D6</text>
<text x="139.3" y="82.2" transform="rotate(-90 139.3 82.2)">D7</text>
<text x="146.8" y="82.2" transform="rotate(-90 146.8 82.2)">D8</text>
<text x="154.3" y="82.2" transform="rotate(-90 154.3 82.2)">D9</text>
<text x="41.9" y="87">J2</text>
<text x="86.7" y="84">0.1uF</text>
<text x="86.7" y="85.5">16V</text>
<text x="132.2" y="88.8" transform="rotate(-90 132.2 88.8)">PING</text>
<text x="135.8" y="84.4" transform="rotate(-90 135.8 84.4)">BLUE</text>
<text x="139.7" y="89.6" transform="rotate(-90 139.7 89.6)">XB RX</text>
<text x="143.3" y="84.4" transform="rotate(-90 143.3 84.4)">BLUE</text>
<text x="147.2" y="89.2" transform="rotate(-90 147.2 89.2)">RESP</text>
<text x="150.8" y="84.4" transform="rotate(-90 150.8 84.4)">BLUE</text>
<text x="154.6" y="89.1" transform="rotate(-90 154.6 89.1)">COLL</text>
<text x="158.2" y="84.4" transform="rotate(-90 158.2 84.4)">RED</text>
<text x="205.4" y="90">ATmega1284P</text>
<text x="33.8" y="90">RS485−A</text>
<text x="33.8" y="93">RS485−B</text>
<text x="68.7" y="95.6">RS485</text>
<text x="207.4" y="92.2">TQFP44</text>
<text x="248.8" y="91.4">SW1</text>
<text x="71.1" y="97.1">U2</text>
<text x="248.8" y="96.4">SW2</text>
<text x="32.8" y="103.1">MCP1703−33</text>
<text x="42.6" y="103.1">U4</text>
<text x="29.9" y="110.9">C11</text>
<text x="41.8" y="109.7">SOT89</text>
<text x="50.8" y="110.9">C12</text>
<text x="60.5" y="111.3">R3</text>
<text x="60.5" y="112.8">330</text>
<text x="65.5" y="110.5">R10</text>
<text x="65.7" y="112">DNI</text>
<text x="74" y="110.5">R6</text>
<text x="74" y="112">10k</text>
<text x="87.6" y="112.8">TXB0104</text>
<text x="97.1" y="111.7">U5</text>
<text x="29.9" y="114.7">1uF</text>
<text x="29.9" y="116.2">16V</text>
<text x="50.8" y="114.7">1uF</text>
<text x="50.8" y="116.2">16V</text>
<text x="186.6" y="119.3" transform="rotate(-90 186.6 119.3)">R4</text>
<text x="186.6" y="116.2" transform="rotate(-90 186.6 116.2)">10k</text>
<text x="236.8" y="118.8">R5</text>
<text x="245.4" y="116.9">SW DIP−8</text>
<text x="56.4" y="121.8" transform="rotate(-90 56.4 121.8)">D3</text>
<text x="62.4" y="125.5" transform="rotate(-90 62.4 125.5)">GREEN LED</text>
<text x="168.1" y="123.3">RESET</text>
<text x="236.8" y="120.2">10k</text>
<text x="212.6" y="130.4">20MHz</text>
<text x="213.7" y="126.6">Y1</text>
<text x="236.1" y="128.9">C5</text>
<text x="85.9" y="136.7">CTS</text>
<text x="123.2" y="137.8">R8</text>
<text x="132.4" y="136.7">D5</text>
<text x="208.3" y="137.8">22pF</text>
<text x="209.7" y="134.1">C3</text>
<text x="218.1" y="134.1">C4</text>
<text x="218.1" y="137.8">22pF</text>
<text x="236.1" y="132.6">1uF</text>
<text x="236.1" y="134.1">16V</text>
<text x="85.9" y="138.9">RTS</text>
<text x="122.9" y="141.8">330</text>
<text x="127.5" y="142.7">RED (ASSOC) LED</text>
<text x="205.6" y="139.3">16V, NP0</text>
<text x="218.1" y="139.3">16V, NP0</text>
<text x="30" y="148.3">J5</text>
<text x="209.8" y="148.6">H1</text>
<text x="213.5" y="148.6">H2</text>
<text x="217.3" y="148.6">H3</text>
<text x="221" y="148.6">H4</text>
<text x="43.3" y="156.9">RESET</text>
<text x="81.4" y="158.5" transform="rotate(-90 81.4 158.5)">U6</text>
<text x="84" y="160.8" transform="rotate(-90 84 160.8)">XB3_MMT</text>
<text x="43.9" y="162.5">Place C8 &amp; C9 near XBee pin 1</text>
<text x="49.3" y="167">C9</text>
<text x="58.3" y="167">C10</text>
<text x="123.2" y="167.7">R8</text>
<text x="133.1" y="166.6">D4</text>
<text x="49.3" y="170.7">8.2pF</text>
<text x="49.3" y="172.2">16V, NP0</text>
<text x="58.3" y="170.7">1uF</text>
<text x="58.3" y="172.2">16V</text>
<text x="122.9" y="171.7">330</text>
<text x="127.6" y="172.8">YELLOW (RSSI) LED</text>
<text x="213.1" y="168.4">Notes:</text>
<text x="213.1" y="169.9">1) All capacitors are ceramic (X7R/X5R) unless otherwise noted.</text>
<text x="213.1" y="171.4">2) All capacitors, resistors, and LEDs are 0805 unless otherwise noted.</text>
<text x="125.1" y="181.2" transform="rotate(-90 125.1 181.2)">R9</text>
<text x="126.6" y="181.2" transform="rotate(-90 126.6 181.2)">4.7k</text>
<text x="212.9" y="185.6">mrbw−cabbus.sch</text>
<text x="213.7" y="183.4">ProtoThrottle Receiver for NCE/Lenz</text>
<text x="214.4" y="187.9">1</text>
<text x="225.6" y="187.9">1</text>
<text x="242.8" y="187.9">Michael Petersen</text>
</g>
<g font-size="1.1">
<text x="19.9" y="26.8">1</text>
<text x="34.8" y="26.8">2</text>
<text x="49.8" y="26.8">3</text>
<text x="64.7" y="26.8">4</text>
<text x="79.6" y="26.8">5</text>
<text x="94.6" y="26.8">6</text>
<text x="109.5" y="26.8">7</text>
<text x="124.5" y="26.8">8</text>
<text x="139.4" y="26.8">9</text>
<text x="154" y="26.8">10</text>
<text x="169" y="26.8">11</text>
<text x="183.9" y="26.8">12</text>
<text x="198.9" y="26.8">13</text>
<text x="213.8" y="26.8">14</text>
<text x="228.7" y="26.8">15</text>
<text x="243.7" y="26.8">16</text>
<text x="258.6" y="26.8">17</text>
<text x="13.1" y="33.5">K</text>
<text x="265.6" y="33.5">K</text>
<text x="26.3" y="40.3">1</text>
<text x="59.9" y="40.3">3</text>
<text x="61.6" y="41">VIN</text>
<text x="66.3" y="41">BST</text>
<text x="69.5" y="40.3">6</text>
<text x="100.9" y="36.6">+5.0V</text>
<text x="26.3" y="43.3">2</text>
<text x="59.9" y="43.3">2</text>
<text x="61.6" y="44">EN</text>
<text x="66.6" y="44">SW</text>
<text x="67" y="47">FB</text>
<text x="69.5" y="46.3">1</text>
<text x="69.5" y="43.3">5</text>
<text x="13.2" y="48.5">J</text>
<text x="63.8" y="48.6">GND</text>
<text x="64.2" y="50.1">4</text>
<text x="265.7" y="48.5">J</text>
<text x="13.3" y="63.4">I</text>
<text x="202.1" y="63.9" transform="rotate(-90 202.1 63.9)">5</text>
<text x="205.1" y="63.9" transform="rotate(-90 205.1 63.9)">17</text>
<text x="208.1" y="63.9" transform="rotate(-90 208.1 63.9)">38</text>
<text x="212.5" y="63.9" transform="rotate(-90 212.5 63.9)">27</text>
<text x="217" y="63.9" transform="rotate(-90 217 63.9)">29</text>
<text x="265.8" y="63.4">I</text>
<text x="193.8" y="70.2">41</text>
<text x="193.8" y="67.2">40</text>
<text x="196.1" y="70.9">PB1 (T1)</text>
<text x="196.1" y="67.9">PB0 (T0)</text>
<text x="201.3" y="66.1">VCC VCC VCC</text>
<text x="211" y="66.1">AVCC</text>
<text x="215.6" y="66.1">AREF</text>
<text x="217.8" y="70.9">(ADC1) PA1</text>
<text x="217.8" y="67.9">(ADC0) PA0</text>
<text x="224.9" y="70.2">36</text>
<text x="224.9" y="67.2">37</text>
<text x="193.8" y="76.2">43</text>
<text x="193.8" y="73.2">42</text>
<text x="196.1" y="76.8">PB3 (AIN1)</text>
<text x="196.1" y="73.9">PB2 (AIN0)</text>
<text x="217.8" y="76.9">(ADC3) PA3</text>
<text x="217.8" y="73.9">(ADC2) PA2</text>
<text x="224.9" y="76.2">34</text>
<text x="224.9" y="73.2">35</text>
<text x="244.6" y="76.2">10</text>
<text x="245.2" y="74">9</text>
<text x="252.7" y="76.2">7</text>
<text x="252.7" y="74">8</text>
<text x="265.6" y="77.6">H</text>
<text x="13.1" y="78.3">H</text>
<text x="165.8" y="79.2">1</text>
<text x="165.8" y="82.2">3</text>
<text x="174.2" y="79.2">2</text>
<text x="174.2" y="82.2">4</text>
<text x="193.8" y="79.2">44</text>
<text x="194.4" y="82.2">1</text>
<text x="196.1" y="79.8">PB4 (SS)</text>
<text x="196.1" y="82.8">PB5 (MOSI)</text>
<text x="217.8" y="82.8">(ADC5) PA5</text>
<text x="217.8" y="79.8">(ADC4) PA4</text>
<text x="224.9" y="82.2">32</text>
<text x="224.9" y="79.2">33</text>
<text x="244.6" y="82.9">13</text>
<text x="244.6" y="80.7">12</text>
<text x="244.6" y="78.5">11</text>
<text x="252.7" y="82.9">4</text>
<text x="252.7" y="80.7">5</text>
<text x="252.7" y="78.5">6</text>
<text x="45" y="88.9">1</text>
<text x="71.9" y="87.4">6</text>
<text x="73.6" y="87.4">A</text>
<text x="76" y="84.8">8</text>
<text x="76" y="86.7">Vcc</text>
<text x="79.2" y="88.1">DI</text>
<text x="81.4" y="88.1">4</text>
<text x="165.8" y="85.2">5</text>
<text x="174.2" y="85.2">6</text>
<text x="194.4" y="88.1">3</text>
<text x="194.4" y="85.2">2</text>
<text x="196.1" y="88.8">PB7 (SCK)</text>
<text x="196.1" y="85.8">PB6 (MISO)</text>
<text x="217.8" y="88.8">(ADC7) PA7</text>
<text x="217.8" y="85.8">(ADC6) PA6</text>
<text x="224.9" y="88.1">30</text>
<text x="224.9" y="85.2">31</text>
<text x="244.6" y="89.7">16</text>
<text x="244.6" y="87.4">15</text>
<text x="244.6" y="85.2">14</text>
<text x="252.7" y="89.7">1</text>
<text x="252.7" y="87.4">2</text>
<text x="252.7" y="85.2">3</text>
<text x="13" y="93.3">G</text>
<text x="45" y="91.9">2</text>
<text x="71.9" y="93.4">7</text>
<text x="73.6" y="93.4">B</text>
<text x="78.7" y="92.6">RO</text>
<text x="78.8" y="94.9">RE</text>
<text x="78.8" y="90.4">DE</text>
<text x="81.4" y="92.6">1</text>
<text x="81.4" y="94.9">2</text>
<text x="81.4" y="90.4">3</text>
<text x="193.8" y="95.6">10</text>
<text x="194.4" y="92.6">9</text>
<text x="196.1" y="93.3">PD0 (RXD0)</text>
<text x="218.5" y="93.3">(SCL) PC0</text>
<text x="224.9" y="95.6">20</text>
<text x="224.9" y="92.6">19</text>
<text x="265.5" y="92.5">G</text>
<text x="27.7" y="101.6">+5.0V</text>
<text x="75" y="96.4">GND</text>
<text x="76" y="98.2">5</text>
<text x="193.8" y="101.6">12</text>
<text x="193.8" y="98.6">11</text>
<text x="196.1" y="99.3">PD2 (RXD1/INT0)</text>
<text x="196.1" y="96.3">PD1 (TXD0)</text>
<text x="218.4" y="96.3">(SDA) PC1</text>
<text x="221.6" y="99.3">PC2</text>
<text x="224.9" y="101.6">22</text>
<text x="224.9" y="98.6">21</text>
<text x="244.6" y="97.9">16</text>
<text x="244.6" y="100.1">15</text>
<text x="252.7" y="97.9">1</text>
<text x="252.7" y="100.1">2</text>
<text x="33.8" y="105.3">2</text>
<text x="35.5" y="106">VIN</text>
<text x="38.4" y="107.6">GND</text>
<text x="40.7" y="106">VOUT</text>
<text x="44.8" y="105.3">3</text>
<text x="193.8" y="107.6">14</text>
<text x="193.8" y="104.6">13</text>
<text x="196.1" y="105.2">PD4 (OC1B)</text>
<text x="196.1" y="102.2">PD3 (TXD1/INT1)</text>
<text x="221.6" y="105.2">PC4</text>
<text x="221.6" y="102.3">PC3</text>
<text x="224.9" y="107.6">24</text>
<text x="224.9" y="104.6">23</text>
<text x="244.6" y="102.3">14</text>
<text x="244.6" y="104.6">13</text>
<text x="244.6" y="106.8">12</text>
<text x="252.7" y="102.3">3</text>
<text x="252.7" y="104.6">4</text>
<text x="252.7" y="106.8">5</text>
<text x="265.6" y="107.5">F</text>
<text x="13.1" y="108.2">F</text>
<text x="40" y="109.5">1</text>
<text x="85.9" y="110.6">VCCA</text>
<text x="87.8" y="108.7">1</text>
<text x="91.9" y="110.6">VCCB</text>
<text x="93.8" y="108.7">14</text>
<text x="193.8" y="113.5">16</text>
<text x="193.8" y="110.6">15</text>
<text x="196.1" y="111.2">PD6 (ICP)</text>
<text x="196.1" y="108.2">PD5 (OC1A)</text>
<text x="217" y="111.2">(TOSC1) PC6</text>
<text x="221.6" y="108.2">PC5</text>
<text x="224.9" y="113.5">26</text>
<text x="224.9" y="110.6">25</text>
<text x="244.6" y="109.1">11</text>
<text x="244.6" y="111.3">10</text>
<text x="245.2" y="113.5">9</text>
<text x="252.7" y="109.1">6</text>
<text x="252.7" y="111.3">7</text>
<text x="252.7" y="113.5">8</text>
<text x="83.1" y="115">2</text>
<text x="83.1" y="118">3</text>
<text x="84.8" y="115.7">A1</text>
<text x="84.8" y="118.7">A2</text>
<text x="94.7" y="115.7">B1</text>
<text x="94.7" y="118.7">B2</text>
<text x="97.1" y="115">13</text>
<text x="97.1" y="118">12</text>
<text x="196.1" y="114.2">PD7 (OC2)</text>
<text x="197.5" y="116.5">GND GND GND GND</text>
<text x="199.1" y="118.4">6</text>
<text x="202.1" y="118.4">18</text>
<text x="205.1" y="118.4">28</text>
<text x="208.1" y="118.4">39</text>
<text x="210.5" y="116.5">XTAL1</text>
<text x="212.5" y="118.4">8</text>
<text x="215.7" y="116.5">XTAL2</text>
<text x="217" y="114.2">(TOSC2) PC7</text>
<text x="217.8" y="118.4">7</text>
<text x="220.5" y="116.5">Reset</text>
<text x="222.3" y="118.4">4</text>
<text x="13.1" y="123.2">E</text>
<text x="83.1" y="121">4</text>
<text x="83.1" y="124">5</text>
<text x="84.8" y="121.7">A3</text>
<text x="84.8" y="124.7">A4</text>
<text x="94.7" y="121.7">B3</text>
<text x="94.7" y="124.7">B4</text>
<text x="97.1" y="121">11</text>
<text x="97.1" y="124">10</text>
<text x="265.6" y="122.4">E</text>
<text x="86.2" y="127.7">GND</text>
<text x="87.8" y="129.6">7</text>
<text x="92.6" y="127.7">OE</text>
<text x="93.8" y="129.6">8</text>
<text x="265.6" y="137.4">D</text>
<text x="13.1" y="138.1">D</text>
<text x="79.6" y="144.6" transform="rotate(-90 79.6 144.6)">34</text>
<text x="80.3" y="148.1" transform="rotate(-90 80.3 148.1)">GND</text>
<text x="81.8" y="144.6" transform="rotate(-90 81.8 144.6)">33</text>
<text x="82.5" y="147.1" transform="rotate(-90 82.5 147.1)">RF</text>
<text x="84.1" y="144.6" transform="rotate(-90 84.1 144.6)">32</text>
<text x="84.7" y="148.1" transform="rotate(-90 84.7 148.1)">GND</text>
<text x="86.3" y="144.5" transform="rotate(-90 86.3 144.5)">31</text>
<text x="88.5" y="144.5" transform="rotate(-90 88.5 144.5)">30</text>
<text x="90.8" y="144.5" transform="rotate(-90 90.8 144.5)">29</text>
<text x="93" y="144.5" transform="rotate(-90 93 144.5)">28</text>
<text x="95.2" y="144.5" transform="rotate(-90 95.2 144.5)">27</text>
<text x="97.5" y="144.5" transform="rotate(-90 97.5 144.5)">26</text>
<text x="99.7" y="144.5" transform="rotate(-90 99.7 144.5)">25</text>
<text x="102" y="144.6" transform="rotate(-90 102 144.6)">24</text>
<text x="102.7" y="147.9" transform="rotate(-90 102.7 147.9)">CTS</text>
<text x="104.2" y="144.5" transform="rotate(-90 104.2 144.5)">23</text>
<text x="104.9" y="148.2" transform="rotate(-90 104.9 148.2)">DIO4</text>
<text x="106.5" y="144.6" transform="rotate(-90 106.5 144.6)">22</text>
<text x="107.2" y="148.7" transform="rotate(-90 107.2 148.7)">RSVD</text>
<text x="108.7" y="144.6" transform="rotate(-90 108.7 144.6)">21</text>
<text x="109.4" y="148.1" transform="rotate(-90 109.4 148.1)">GND</text>
<text x="13.1" y="153.1">C</text>
<text x="26.1" y="150.2">2</text>
<text x="26.1" y="153.1">4</text>
<text x="34.5" y="150.2">1</text>
<text x="34.5" y="153.1">3</text>
<text x="87" y="150.6" transform="rotate(-90 87 150.6)">AD0/DIO0</text>
<text x="89.2" y="150.6" transform="rotate(-90 89.2 150.6)">AD1/DIO1</text>
<text x="91.5" y="150.6" transform="rotate(-90 91.5 150.6)">AD2/DIO2</text>
<text x="93.7" y="150.6" transform="rotate(-90 93.7 150.6)">AD3/DIO3</text>
<text x="95.9" y="150.7" transform="rotate(-90 95.9 150.7)">RTS/DIO6</text>
<text x="98.2" y="152.3" transform="rotate(-90 98.2 152.3)">ASSOC/DIO5</text>
<text x="100.4" y="153.9" transform="rotate(-90 100.4 153.9)">ON/SLEEP/DIO9</text>
<text x="109.4" y="154.5">RSVD</text>
<text x="109.4" y="152.3">RSVD</text>
<text x="109.4" y="150.1">RSVD</text>
<text x="113.5" y="155.4">18</text>
<text x="113.5" y="153.2">19</text>
<text x="113.5" y="150.9">20</text>
<text x="265.6" y="152.3">C</text>
<text x="26.1" y="156.1">6</text>
<text x="34.5" y="156.1">5</text>
<text x="109.3" y="161.3">DIO16</text>
<text x="109.3" y="159">DIO15</text>
<text x="109.4" y="156.8">RSVD</text>
<text x="113.5" y="159.9">16</text>
<text x="113.5" y="157.7">17</text>
<text x="13.1" y="168">B</text>
<text x="109.3" y="165.8">DIO18</text>
<text x="109.3" y="163.5">DIO17</text>
<text x="113.5" y="166.6">13</text>
<text x="113.5" y="164.4">14</text>
<text x="113.5" y="162.1">15</text>
<text x="265.6" y="167.2">B</text>
<text x="84" y="171.3" transform="rotate(-90 84 171.3)">1</text>
<text x="84.7" y="169.6" transform="rotate(-90 84.7 169.6)">GND</text>
<text x="86.3" y="171.3" transform="rotate(-90 86.3 171.3)">2</text>
<text x="86.9" y="169.6" transform="rotate(-90 86.9 169.6)">VCC</text>
<text x="88.5" y="171.3" transform="rotate(-90 88.5 171.3)">3</text>
<text x="89.2" y="169.6" transform="rotate(-90 89.2 169.6)">DOUT</text>
<text x="90.8" y="171.3" transform="rotate(-90 90.8 171.3)">4</text>
<text x="91.4" y="169.6" transform="rotate(-90 91.4 169.6)">DIN</text>
<text x="93" y="171.3" transform="rotate(-90 93 171.3)">5</text>
<text x="93.7" y="169.6" transform="rotate(-90 93.7 169.6)">DIO12</text>
<text x="95.2" y="171.3" transform="rotate(-90 95.2 171.3)">6</text>
<text x="95.9" y="169.6" transform="rotate(-90 95.9 169.6)">RESET</text>
<text x="97.5" y="171.3" transform="rotate(-90 97.5 171.3)">7</text>
<text x="98.2" y="169.6" transform="rotate(-90 98.2 169.6)">RSSI/DIO10</text>
<text x="99.7" y="171.3" transform="rotate(-90 99.7 171.3)">8</text>
<text x="100.4" y="169.6" transform="rotate(-90 100.4 169.6)">PWM1/DIO11</text>
<text x="102" y="171.3" transform="rotate(-90 102 171.3)">9</text>
<text x="102.6" y="169.6" transform="rotate(-90 102.6 169.6)">DTR/SLEEP_RQ/DIO8</text>
<text x="104.2" y="171.9" transform="rotate(-90 104.2 171.9)">10</text>
<text x="104.9" y="169.6" transform="rotate(-90 104.9 169.6)">GND</text>
<text x="106.5" y="171.9" transform="rotate(-90 106.5 171.9)">11</text>
<text x="107.1" y="169.6" transform="rotate(-90 107.1 169.6)">DIO19</text>
<text x="108.7" y="171.9" transform="rotate(-90 108.7 171.9)">12</text>
<text x="109.4" y="169.6" transform="rotate(-90 109.4 169.6)">GND</text>
<text x="13.1" y="182.9">A</text>
<text x="209.2" y="185.6">FILE:</text>
<text x="209.2" y="183.4">TITLE</text>
<text x="236.1" y="185.6">REVISION:</text>
<text x="265.6" y="182.2">A</text>
<text x="19.9" y="189.7">1</text>
<text x="34.8" y="189.7">2</text>
<text x="49.8" y="189.7">3</text>
<text x="64.7" y="189.7">4</text>
<text x="79.6" y="189.6">5</text>
<text x="94.6" y="189.7">6</text>
<text x="109.5" y="189.6">7</text>
<text x="124.5" y="189.7">8</text>
<text x="139.4" y="189.7">9</text>
<text x="154" y="189.7">10</text>
<text x="169" y="189.7">11</text>
<text x="183.9" y="189.7">12</text>
<text x="198.9" y="189.7">13</text>
<text x="209.2" y="187.9">PAGE</text>
<text x="213.8" y="189.7">14</text>
<text x="221.9" y="187.9">OF</text>
<text x="228.7" y="189.7">15</text>
<text x="236.1" y="187.9">DRAWN BY:</text>
<text x="243.7" y="189.7">16</text>
<text x="258.6" y="189.7">17</text>
</g>
<g font-size=".9">
<text x="167.6" y="79.8">MISO</text>
<text x="167.9" y="82.8">SCK</text>
<text x="170.6" y="82.8">MOSI</text>
<text x="171.2" y="79.8">5V</text>
<text x="167.9" y="85.8">RST</text>
<text x="170.8" y="85.8">GND</text>
<text x="28.2" y="153.8">DTR</text>
<text x="28.3" y="150.8">DIN</text>
<text x="30.8" y="150.8">DOUT</text>
<text x="31.2" y="153.8">RTS</text>
<text x="28.1" y="156.7">GND</text>
<text x="31.2" y="156.7">RST</text>
</g>
<g font-size=".7">
<text x="106.1" y="76.9" transform="rotate(-90 106.1 76.9)">4</text>
<text x="132.2" y="72.8" transform="rotate(-90 132.2 72.8)">4</text>
<text x="139.7" y="72.8" transform="rotate(-90 139.7 72.8)">3</text>
<text x="147.2" y="72.8" transform="rotate(-90 147.2 72.8)">2</text>
<text x="154.6" y="72.8" transform="rotate(-90 154.6 72.8)">1</text>
<text x="106.1" y="82.9" transform="rotate(-90 106.1 82.9)">1</text>
<text x="132.2" y="78.8" transform="rotate(-90 132.2 78.8)">5</text>
<text x="139.7" y="78.8" transform="rotate(-90 139.7 78.8)">6</text>
<text x="147.2" y="78.8" transform="rotate(-90 147.2 78.8)">7</text>
<text x="154.6" y="78.8" transform="rotate(-90 154.6 78.8)">8</text>
<text x="183.8" y="113.9" transform="rotate(-90 183.8 113.9)">2</text>
<text x="183.8" y="119.9" transform="rotate(-90 183.8 119.9)">3</text>
<text x="121" y="138.6">3</text>
<text x="127" y="138.6">2</text>
<text x="121" y="168.5">4</text>
<text x="127" y="168.5">1</text>
</g>
</svg>
